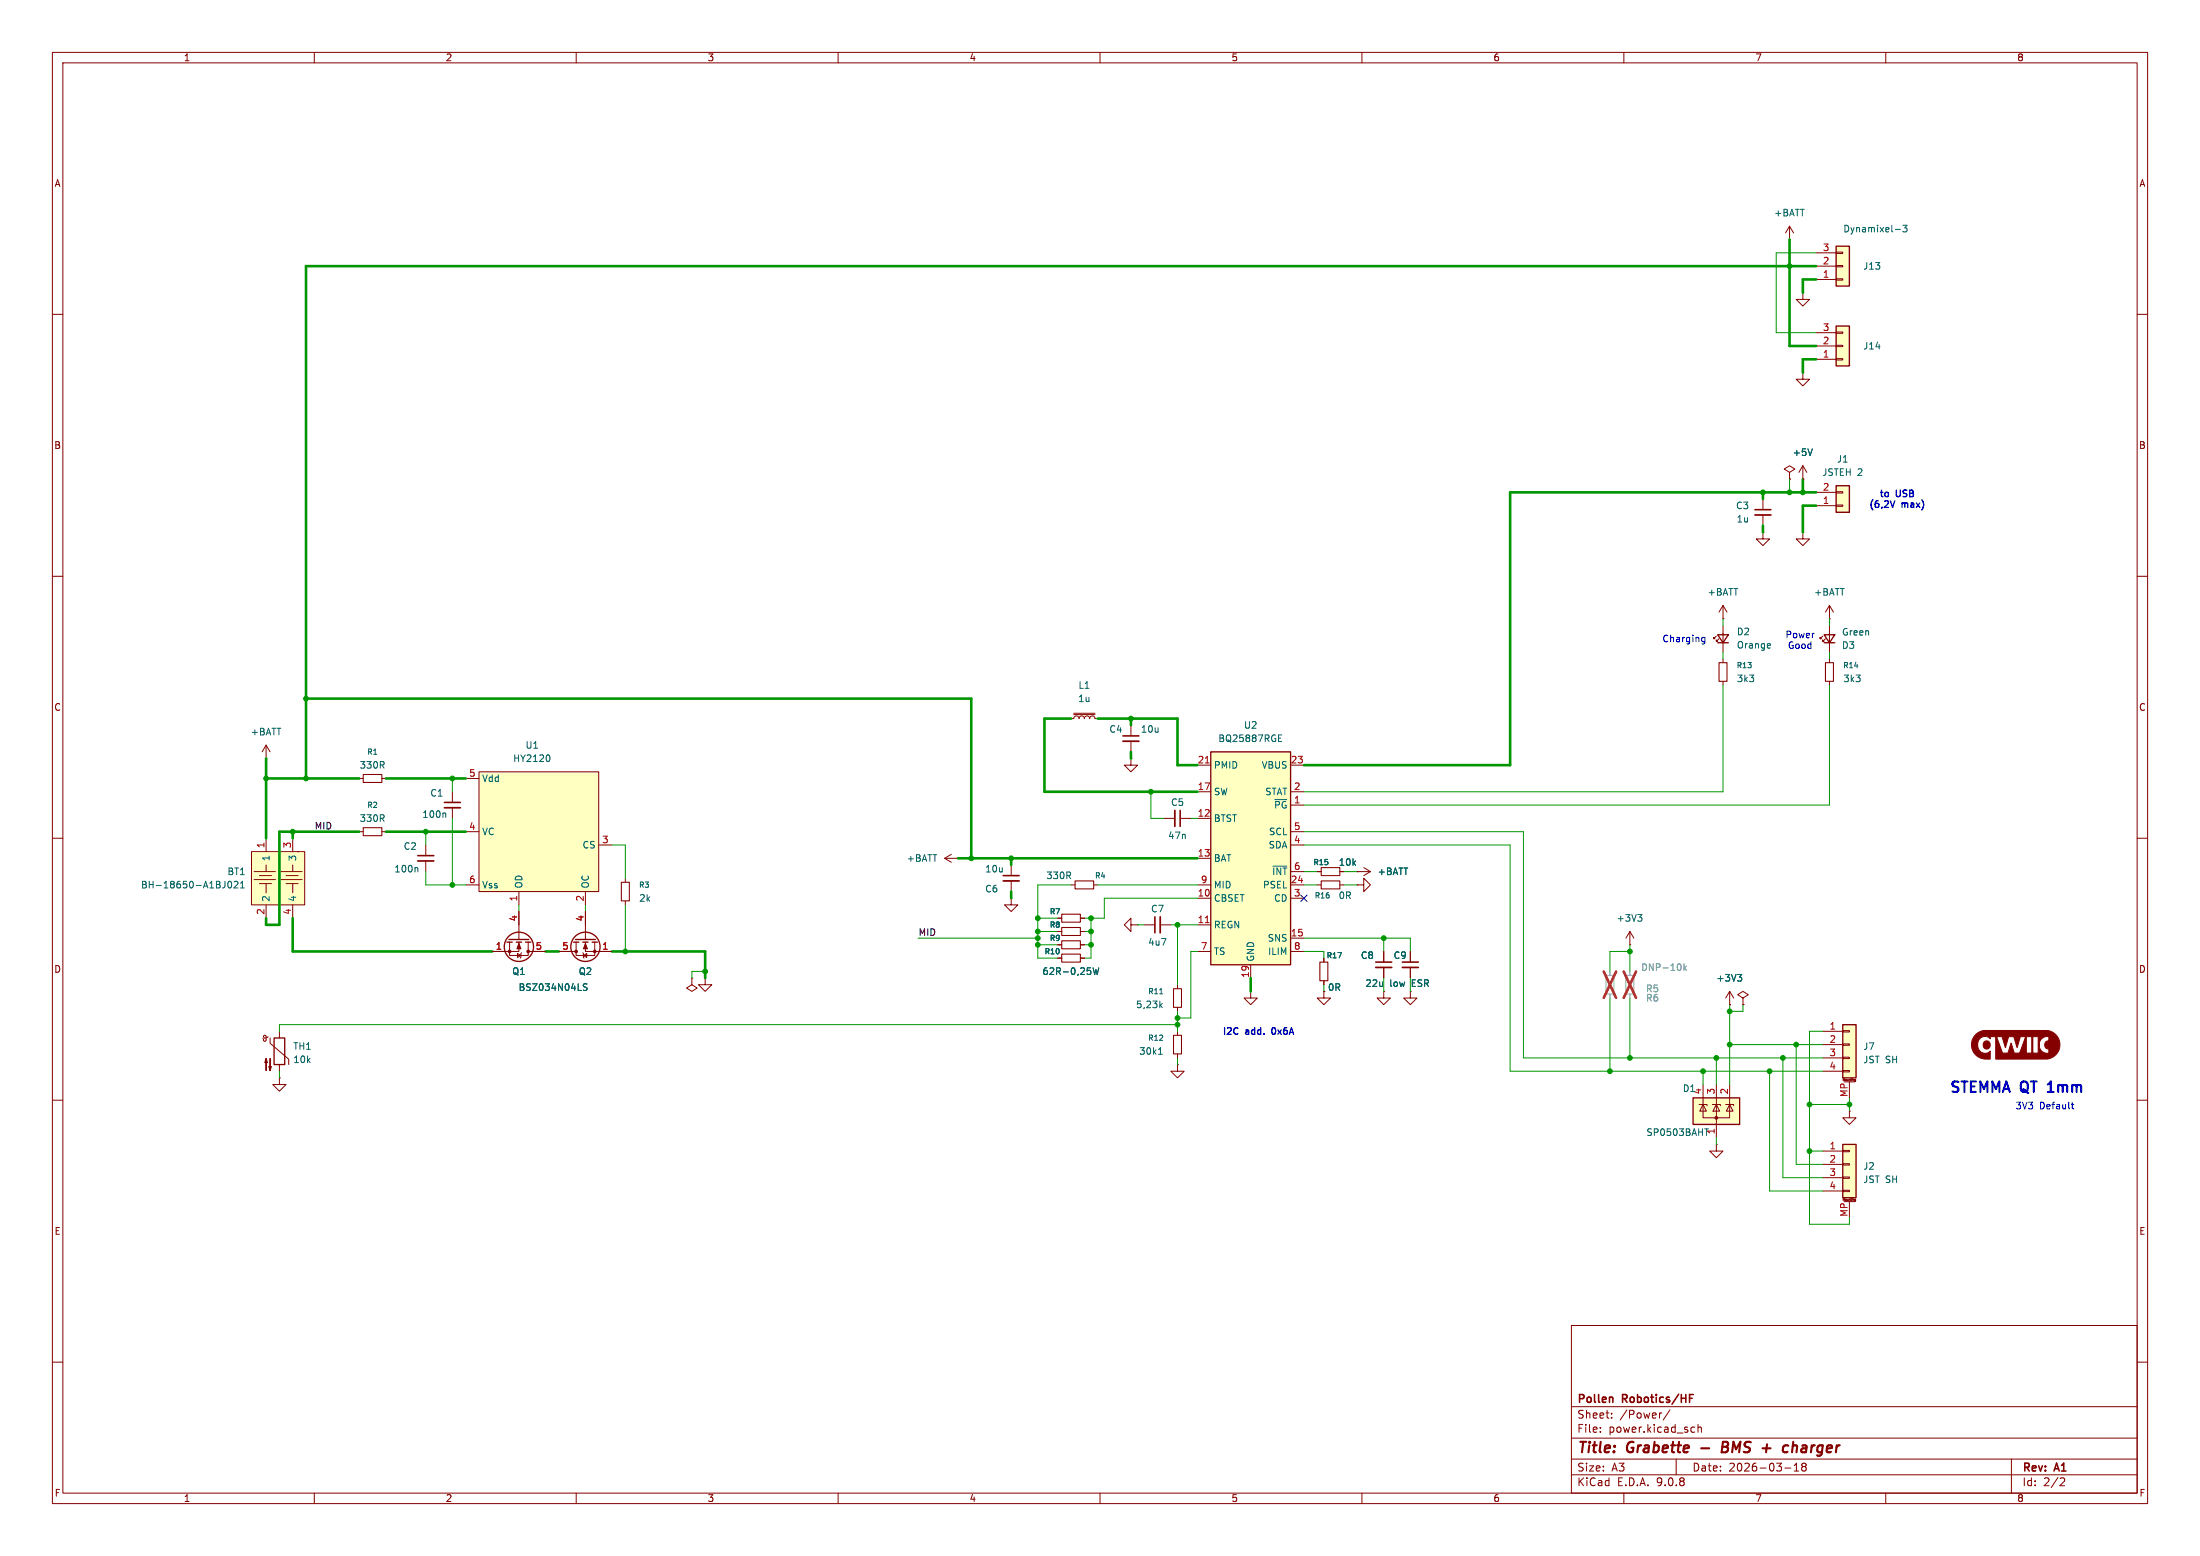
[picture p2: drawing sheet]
<svg xmlns="http://www.w3.org/2000/svg" width="420mm" height="297mm" viewBox="0 0 420 297" stroke-linecap="round" stroke-linejoin="round" font-family="sans-serif">
<g fill="none" stroke="#840000" stroke-width=".19">
<path d="M10 10h400v277h-400zM12 12h396v273h-396zM60 10v2M110 10v2M160 10v2M210 10v2M260 10v2M310 10v2M360 10v2M10 60h2M408 60h2M10 110h2"/>
<path d="M408 110h2M10 160h2M68.6 158.8h.7M72.9 158.8h.8M408 160h2M10 210h2M408 210h2M300 253h108v32h-108zM10 260h2M300 278.5h108M300 274.5h108M300 268.5h108"/>
<path d="M305.5 273.2v.2M305.5 272.5v.1M307.7 270.5v.2M307.7 269.8v.1M317.2 269.7l-.3 .1M318.8 269.1l-1.3 1.9M320 278.5v3M323.1 272.4l.4 .1M323.5 273.3l-.4 .1M324.2 272.5l.2-.1 .3 .1 .1 .9M324.2 271.9v1.5M342.5 279.7l.4-.4v1.5"/>
<path d="M344 279.4l-.1 .2 .3 .3M344.2 279.9l-.3 .3 .1 .4 .2 .2 .5-.1 .1-.2-.1-.4-.2-.2M344.2 279.9h.3M344.7 279.4l.1 .2-.3 .3M384 278.5v6.5M408 260h2M60 285v2M110 285v2M160 285v2M210 285v2M260 285v2M300 281.5h108"/>
<path d="M310 285v2M340.7 280.2h1.2M342.5 280.8h.9M360 285v2M393.5 282.1l.5 .1 .2 .3-1 1.1h1"/>
</g>
<path d="M324.8 276.4h1.5M328.8 276.2h.7M329.5 276.2l.2 .1M329.6 275.2h-.7l-.2 2 .9-.1M329.7 276.1l-.2 .1M336.5 276.4h1.5M342.3 275.2l-.2 2M343 276a.57 .57 0 0 0-.8 .1" fill="none" stroke="#840000" stroke-width=".4"/>
<path d="M307.8 266.8l.1 .9M322.5 266.9h.5M322.5 266.2h.8" fill="none" stroke="#840000" stroke-width=".3"/>
<path d="M69.3 158h3.6v1.5h-3.6z" fill="none" stroke="#840000" stroke-width=".2"/>
<path d="M323.2 209.6h8.9v5h-8.9z" fill="#ffffc2"/>
<path d="M327.9 121.2h2l-1 1.5zM327.9 122.7h2M323.2 209.6h8.9v5h-8.9z" fill="none" stroke="#840000" stroke-width=".25"/>
<g fill="none" stroke="#840000" stroke-width=".19">
<path d="M328.9 119.4v5.1M327.7 121.4l-.5 .5v-.2v.2h.2M328.2 121.9l-.5 .5v-.2v.2h.2M50.8 144.8h.1M50.8 142.2l.8 1.3M50.8 142.2l-.8 1.3M50.8 142.2v2.6M68.6 148.6h.7M72.9 148.6h.8M222.2 156.2h2.1M225.3 156.2h2M180.3 163.8l1.3 .8"/>
<path d="M180.3 163.8h2.6M181.6 163.1l-1.3 .7M182.9 163.8h.1M201.9 175.3h.8M201.9 177.8h.8M204.5 168.9h.7M206.2 175.3h.8M206.2 177.8h.8M208.8 168.9h.7M251.5 168.9h.7M251.5 166.4h.7M255.8 168.9h.7"/>
<path d="M255.8 166.4h.7M259.1 166.4h.1M259.1 168.9h1.2v1.3l1.3-1.3-1.3-1.3v1.3M259.1 168.9h.1M259.1 166.4h2.5M260.3 165.6l1.3 .8M261.6 166.4l-1.3 .7M132.1 186.7v1.3l1 .6-1 .6-1-.6 1-.6M132.1 186.7h.1M134.6 186.7v1.3h-1.3l1.3 1.2 1.3-1.2h-1.3M134.6 186.7h.1M201.9 182.9h.8"/>
<path d="M206.2 182.9h.8M252.7 189.2v1.3h-1.2l1.2 1.3 1.3-1.3h-1.3M252.7 189.2h.1M252.7 182.9v.7M252.7 187.2v.8M264.2 189.2v1.3h1.2l-1.2 1.3-1.3-1.3h1.3M264.2 189.2h.1M269.2 189.2v1.3h1.3l-1.3 1.3-1.2-1.3h1.2M269.2 189.2h.1M324.4 210.8h1.5v.3M325.1 210.8v2.6h5.1v-2.6M325.1 210.8l.7 1.3h-1.3z"/>
<path d="M325.1 207v3.8M326.9 210.8h1.5v.3M327.7 210.8l.6 1.3h-1.3zM327.7 218.4v1.3h1.2l-1.2 1.3-1.3-1.3h1.3M327.7 218.4h.1M327.7 207v10.2M329.4 210.8h1.6v.3M330.2 210.8l.6 1.3h-1.2zM330.2 207v3.8"/>
</g>
<circle cx="327.7" cy="213.4" r=".25" fill="#840000" stroke="#840000" stroke-width=".19"/>
<path d="M337.8 122.9l.2 .3-.6 .1M337.9 123.6l-.1 .1M208.7 184.7l.3 1.3 .2-.9 .3 .9 .3-1.3M325.4 215.5h.8" fill="none" stroke="#006464" stroke-width=".19"/>
<path d="M69.3 147.8h3.6v1.6h-3.6zM202.7 174.5h3.5v1.5h-3.5zM202.7 177h3.5v1.6h-3.5zM205.2 168.1h3.6v1.6h-3.6zM252.2 165.6h3.6v1.5h-3.6zM252.2 168.1h3.6v1.6h-3.6zM202.7 182.1h3.5v1.5h-3.5zM252 183.6h1.5v3.6h-1.5z" fill="none" stroke="#840000" stroke-width=".2"/>
<path d="M225.3 154.7v3" fill="none" stroke="#840000" stroke-width=".3"/>
<path d="M224.3 154.7v3" fill="none" stroke="#840000" stroke-width=".33"/>
<path d="M231.1 143.5h15.3v40.7h-15.3z" fill="#ffffc2"/>
<path d="M231.1 143.5h15.3v40.7h-15.3z" fill="none" stroke="#840000" stroke-width=".25"/>
<g fill="none" stroke="#840000" stroke-width=".19">
<path d="M336.5 95.3v2M336.5 98.3v2M336.5 101.6v1.3h-1.2l1.2 1.2 1.3-1.2h-1.3M336.5 101.6h.1M344.2 101.6v1.3h-1.3l1.3 1.2 1.2-1.2h-1.2M344.2 101.6h.1M228.6 146.1h2.5M228.6 151.1h2.5M228.6 156.2h2.5M246.4 146.1h2.5M246.4 151.1h2.5M246.4 153.7h2.5"/>
<path d="M246.4 158.8h2.5M228.6 168.9h2.5M228.6 171.5h2.5M228.6 163.8h2.5M228.6 176.5h2.5M246.4 161.3h2.5M246.4 166.4h2.5M246.4 168.9h2.5M246.4 171.5h2.5M246.4 179.1h2.5M228.6 181.6h2.5M238.8 189.2v1.3h1.2l-1.2 1.3-1.3-1.3h1.3"/>
<path d="M238.8 189.2h.1M238.8 184.2v2.5M246.4 181.6h2.5"/>
</g>
<path d="M244.1 140.9h.4M244.1 141.5h.6M244.1 140.3h.6M243 165.3h2.6" fill="none" stroke="#006464" stroke-width=".19"/>
<path d="M230.1 145.6h.7M230.1 176.1h.7" fill="none" stroke="#a90000" stroke-width=".19"/>
<path d="M335 97.3h3.1" fill="none" stroke="#840000" stroke-width=".3"/>
<path d="M335 98.3h3.1" fill="none" stroke="#840000" stroke-width=".33"/>
<path d="M351.8 218.4h2.5v10.2h-2.5z" fill="#ffffc2"/>
<path d="M351.8 218.4h2.5v10.2h-2.5z" fill="none" stroke="#840000" stroke-width=".25"/>
<g fill="none" stroke="#840000" stroke-width=".19">
<path d="M348 219.7h3.8M351.8 219.6h1.3v.2h-1.3zM353.1 212.1v1.3h1.2l-1.2 1.2-1.3-1.2h1.3M353.1 212.1h.1M348 222.2h3.8M348 224.8h3.8M348 227.3h3.8M351.8 222.1h1.3v.3h-1.3zM351.8 224.7h1.3v.2h-1.3zM351.8 227.2h1.3v.3h-1.3zM351.9 229.1v-.3l.1 .2 .1-.2v.3M352 229.4h2.1"/>
<path d="M353.1 229.4v3M353.3 228.8v.3M353.5 228.8h.1M353.6 228.8h-.1M354.1 229.1v-.2h.1v.3l-.1 .1M354.1 229.1h.1"/>
</g>
<g fill="#840000" stroke="#840000" stroke-width=".19">
<path d="M377.2 197.4l.5-.4 1-.3h12a2.74 2.74 0 0 1 2.6 2.6 2.74 2.74 0 0 1-2.4 2.9h-9.9v-4.3h.2l1.1 3.1h1l.6-1.9 .6 1.9h4.6v-1.5h.2a1.51 1.51 0 0 0 1.8 1.5v-.8a.76 .76 0 0 1-.8-.7 .76 .76 0 0 1 .8-.8v-.9a1.54 1.54 0 0 0-1.8 1.7h-.2v-1.6h-1v3.1h-.2v-3.1h-1.1v3.1h-1.2l1.1-3.1h-1l-.6 2-.7-2h-.9l-.7 2.1-.5-1.8a.39 .39 0 0 0-.2-.4 .39 .39 0 0 0-.4 .1h-1.8v.4a1.44 1.44 0 0 0-1.8-.2 1.44 1.44 0 0 0-.5 1.7 1.38 1.38 0 0 0 .9 1.2 1.38 1.38 0 0 0 1.4-.4v1.6a2.84 2.84 0 0 1-3-1.2 2.84 2.84 0 0 1 .1-3.3z"/>
<circle cx="379.3" cy="199.5" r=".75"/>
</g>
<path d="M351.8 195.6h2.5v10.1h-2.5z" fill="#ffffc2"/>
<path d="M348.2 121.2h2.1l-1.1 1.5zM348.2 122.7h2.1M351.8 195.6h2.5v10.1h-2.5z" fill="none" stroke="#840000" stroke-width=".25"/>
<g fill="none" stroke="#840000" stroke-width=".19">
<path d="M328.9 118.1h.1M328.9 115.6l.8 1.2M328.9 115.6l-.7 1.2M328.9 115.6v2.5M349.2 118.1h.1M349.2 115.6v2.5M349.2 119.4v5.1M349.2 115.6l.8 1.2M349.2 115.6l-.7 1.2M204.5 137.2h.5l.1-.4 .4-.1 .3 .1 .2 .4 .1-.4 .4-.1 .4 .1 .1 .4 .2-.4 .3-.1 .4 .1 .1 .4 .2-.4 .3-.1 .4 .1 .1 .4h.5M205 136.4h4M205 136.1h4"/>
<path d="M215.9 138.4v2.1M328.9 125.7v.8M328.9 130v.8M348 121.4l-.5 .5v-.2v.2h.2M348.5 121.9l-.5 .5v-.2v.2h.2M349.2 125.7v.8M349.2 130v.8M215.9 144.8v1.3h-1.3l1.3 1.2 1.3-1.2h-1.3M215.9 144.8h.1M215.9 141.5v2M81.3 161.3v2M81.3 164.3v2.1"/>
<path d="M224.8 188v.7M224.8 192.3v.7M224.8 196.9v.7M348 196.9h3.8M348 199.4h3.8M351.8 196.7h1.3v.3h-1.3zM351.8 199.3h1.3v.2h-1.3zM224.8 203.2v1.3h1.3l-1.3 1.2-1.3-1.2h1.3M224.8 203.2h.1M224.8 201.2v.7M348 201.9h3.8M348 204.5h3.8"/>
<path d="M351.8 201.8h1.3v.3h-1.3zM351.8 204.3h1.3v.3h-1.3zM351.9 206.3v-.4l.1 .3 .1-.3v.4M352 206.5h2.1M353.1 206.5v3.1M353.3 205.9v.3M353.5 205.9h.1M353.6 205.9h-.1M354.1 206.3v-.2l.1-.1v.3l-.1 .1M354.1 206.3h.1"/>
</g>
<path d="M328.2 126.5h1.5v3.5h-1.5zM348.5 126.5h1.5v3.5h-1.5zM224 188.7h1.6v3.6h-1.6zM224 197.6h1.6v3.6h-1.6z" fill="none" stroke="#840000" stroke-width=".2"/>
<path d="M79.6 165.6l.2 .2v.6M221.4 189.7h.6M221.5 191.9l.4 .4M221.9 191.5l-.5 .5M221.2 201.2h.7M221.4 200.2l.1-.2v1.2" fill="none" stroke="#006464" stroke-width=".19"/>
<path d="M214.4 140.5h3M79.8 163.3h3" fill="none" stroke="#840000" stroke-width=".3"/>
<path d="M214.4 141.5h3M79.8 164.3h3" fill="none" stroke="#840000" stroke-width=".33"/>
<path d="M350.5 47h2.6v7.6h-2.6z" fill="#ffffc2"/>
<g fill="none" stroke="#840000" stroke-width=".25">
<path d="M350.5 47h2.6v7.6h-2.6zM96.8 179.8h1M97.2 179.3h3.8M98.6 179.8h1M100.3 179.8h1"/>
<circle cx="99.1" cy="180.7" r="2.79"/>
</g>
<g fill="none" stroke="#840000" stroke-width=".19">
<path d="M346.7 53.3h3.8M346.7 50.8h3.8M346.7 48.3h3.8M350.5 53.2h1.3v.3h-1.3zM350.5 50.7h1.3v.2h-1.3zM350.5 48.1h1.3v.3h-1.3zM341.6 90.2l1-.7-1-.6-1 .6 1 .7v1.2M341.6 91.4h.1M97.3 179.8v2.6h3.5v-2.6M99.1 179.8v1.8h-5.1M99.1 174v5.3M218.4 176.5h2.1"/>
<path d="M221.5 176.5h2M98.8 182l.6 .4-.6 .4zM99.6 181.9l-.3 1M100.8 181.6h3.3M264.2 181.6v2M264.2 184.7v2M269.2 181.6v2M269.2 184.7v2"/>
</g>
<path d="M361.8 43.8h1M363.3 43h.8l-.5 .5 .4 .1v.5l-.2 .2-.5-.2M112.1 187.8h-.5l-.2 .1v.4l.6 .2 .1 .3-.3 .2h-.5" fill="none" stroke="#006464" stroke-width=".19"/>
<g fill="#840000" stroke="#840000" stroke-width=".19">
<path d="M99.1 180.1l.3 1h-.7z"/>
<circle cx="100.8" cy="181.6" r=".25"/>
<circle cx="97.3" cy="181.6" r=".25"/>
</g>
<path d="M220.5 175v3.1M262.6 183.6h3.1M267.7 183.6h3.1" fill="none" stroke="#840000" stroke-width=".3"/>
<path d="M221.5 175v3.1M262.6 184.7h3.1M267.7 184.7h3.1" fill="none" stroke="#840000" stroke-width=".33"/>
<path d="M48 162.6h10.2v10.1h-10.2z" fill="#ffffc2"/>
<g fill="none" stroke="#840000" stroke-width=".19">
<path d="M341.6 45.7h.1M341.6 43.2l-.7 1.3M341.6 43.2l.8 1.3M341.6 43.2v2.5M86.4 151.1v2.1M86.4 154.2v2M48 162.6h10.2v10.1h-10.2zM48.5 166.4h4.1M48.5 167.9h4.1M49.5 167.1h2.3M49.5 168.7h2.3M50.8 160v2.6"/>
<path d="M50.8 165.1v1.3M50.8 168.7v1.7M50.8 172.7v2.6M53.6 166.4h4.1M53.6 167.9h4.1M54.6 167.1h2.3M54.6 168.7h2.3M55.9 160v2.6M55.9 165.1v1.3M55.9 168.7v1.7M55.9 172.7v2.6M215.9 176.5v-1.2l-1.3 1.2 1.3 1.3v-1.3h1.3"/>
<path d="M217.2 176.5h.1"/>
</g>
<path d="M84.9 155.2l.2 .2v.6M42.9 168.2v.9l-.1 .3M43.6 168.3l.2-.1a.68 .68 0 0 1 .4 .7 .68 .68 0 0 1-.4 .6l-.3-.5zM44.7 168.3l.5-.1 .2 .4-.8 .9h.8M45.9 169.5h.7M45.9 168.6l.4-.4v1.3" fill="none" stroke="#006464" stroke-width=".19"/>
<path d="M84.8 153.2h3.1" fill="none" stroke="#840000" stroke-width=".3"/>
<path d="M84.8 154.2h3.1" fill="none" stroke="#840000" stroke-width=".33"/>
<path d="M350.5 62.2h2.6v7.7h-2.6z" fill="#ffffc2"/>
<path d="M350.5 62.2h2.6v7.7h-2.6z" fill="none" stroke="#840000" stroke-width=".25"/>
<g fill="none" stroke="#840000" stroke-width=".19">
<path d="M344.2 55.9v1.3h1.2l-1.2 1.2-1.3-1.2h1.3M344.2 55.9h.1M344.2 71.1v1.3h1.2l-1.2 1.3-1.3-1.3h1.3M344.2 71.1h.1M346.7 68.6h3.8M346.7 66h3.8M346.7 63.5h3.8M350.5 68.5h1.3v.2h-1.3zM350.5 65.9h1.3v.3h-1.3zM350.5 63.4h1.3v.2h-1.3zM119.4 167.6v.8M119.4 172v.7"/>
<path d="M193 171.5v1.2h-1.2l1.2 1.3 1.3-1.3h-1.3M193 171.5h.1M193 165.1v2M193 168.1v2.1"/>
</g>
<path d="M118.6 168.4h1.5v3.6h-1.5z" fill="none" stroke="#840000" stroke-width=".2"/>
<path d="M191.5 167.1h3.1" fill="none" stroke="#840000" stroke-width=".3"/>
<path d="M191.5 168.1h3.1" fill="none" stroke="#840000" stroke-width=".33"/>
<path d="M91.4 147.3h22.9v22.9h-22.9z" fill="#ffffc2"/>
<g fill="none" stroke="#840000" stroke-width=".19">
<path d="M88.9 148.6h2.5M88.9 158.8h2.5M91.4 147.3h22.9v22.9h-22.9zM88.9 168.9h2.5M99.1 170.2v2.5M111.8 170.2v2.5M114.3 161.3h2.5M311.1 177.8l.8 1.3M311.1 177.8l-.7 1.3M311.1 177.8v2.5M50.8 197.9v.6l-.1 .2h-.3l-.2-.5M50.8 197.9l-.3-.3-.2 .3 .1 .2h.3l.5-.2"/>
<path d="M51.6 198.1v1l3.5 3.1v1M53.3 196.9v1.2M201.9 180.3h.8M206.2 180.3h.8M311.1 180.3h.1M53.3 205.7v1.3h-1.2l1.2 1.3 1.3-1.3h-1.3M53.3 205.7h.1M53.3 203.2v1.3"/>
</g>
<path d="M104.8 144.2l.2 .4-.2 .7M312.7 174.6h.7l-.4 .5M313.2 175.1l.2 .2v.3l-.2 .2" fill="none" stroke="#006464" stroke-width=".19"/>
<path d="M310.4 186.2h1.5v3.5h-1.5z" fill="none" stroke="#a1a1a1" stroke-width=".2"/>
<path d="M311.1 185.4v.8M311.1 189.7v.8" fill="none" stroke="#a1a1a1" stroke-width=".19"/>
<path d="M321.5 184v1.2M321.6 184.8l.4 .4M322 184.4l-.5 .5" fill="none" stroke="#989898" stroke-width=".19"/>
<path d="M310 185.5l2.3 5M312.3 185.5l-2.3 5" fill="none" stroke="#e12e31" stroke-width=".46"/>
<path d="M202.7 179.6h3.5v1.5h-3.5z" fill="none" stroke="#840000" stroke-width=".2"/>
<g fill="#840000" stroke="#840000" stroke-width=".19">
<path d="M50.8 202.1l.3 .7h-.6l.3-.7v2.2z"/>
<path d="M51.6 202.1v2.2l-.3-.7h.5l-.2 .7z"/>
</g>
<path d="M52.3 198.1h2.1v5.1h-2.1z" fill="none" stroke="#840000" stroke-width=".25"/>
<path d="M350.5 92.7h2.6v5.1h-2.6z" fill="#ffffc2"/>
<g fill="none" stroke="#840000" stroke-width=".25">
<path d="M350.5 92.7h2.6v5.1h-2.6zM109.5 179.8h1M109.9 179.3h3.8M111.3 179.8h1M113 179.8h1"/>
<circle cx="111.8" cy="180.7" r="2.79"/>
</g>
<g fill="none" stroke="#840000" stroke-width=".19">
<path d="M341.6 91.4h.1M344.2 91.4h.1M344.2 88.9l-.8 1.3M344.2 88.9l.7 1.3M344.2 88.9v2.5M346.7 96.5h3.8M346.7 94h3.8M350.5 96.4h1.3v.2h-1.3zM350.5 93.9h1.3v.2h-1.3zM99.1 174v2.5M110 179.8v2.6h3.5v-2.6M111.8 179.8v1.8h5"/>
<path d="M111.8 174v5.3M201.9 177.8h.8M201.9 175.3h.8M206.2 177.8h.8M206.2 175.3h.8M251.5 166.4h.7M255.8 166.4h.7M259.1 166.4h.1M94 181.6h2.5M101.6 181.6h2.5M106.7 181.6h3.3M111.3 181.9l.2 1"/>
<path d="M111.4 182.4l.6-.4v.8zM201.9 180.3h.8M201.9 182.9h.8M206.2 180.3h.8M206.2 182.9h.8M252.7 189.2h.1M252.7 182.9v.7M252.7 187.2v.8M264.2 181.6v2M264.2 184.7v2M269.2 181.6v2M269.2 184.7v2"/>
<path d="M330.2 191.8h.1M330.2 189.2l.8 1.3M330.2 189.2l-.8 1.3M330.2 189.2v2.6M332.7 190.5l1.1-.6-1.1-.7-1 .7 1 .6v1.3M332.7 191.8h.1"/>
</g>
<g fill="none" stroke="#006464" stroke-width=".19">
<path d="M346 85.7l-.4 1.2M348.6 89.5l-.1 1.1-.4 .1M349.8 89.5h-.5l-.1 .1v.4l.5 .2 .1 .3-.2 .2h-.5M350.2 89.5h.7M350.6 89.5v1.2M351.3 90.1h.5M351.9 89.5h-.6v1.2h.6M352.5 90.1h.7M352.5 89.5v1.2M353.2 89.5v1.2M112.1 187.8h-.5l-.2 .1v.4l.6 .2 .1 .3-.3 .2h-.5M208.7 184.7l.3 1.3 .2-.9 .3 .9 .3-1.3"/>
<path d="M331.7 186h.8l-.4 .5M332.3 186.5l.2 .2v.3l-.2 .3"/>
</g>
<g fill="#840000" stroke="#840000" stroke-width=".19">
<path d="M111.8 180.1l.3 1h-.7z"/>
<circle cx="110" cy="181.6" r=".25"/>
<circle cx="113.5" cy="181.6" r=".25"/>
</g>
<path d="M306.6 186.2h1.5v3.5h-1.5z" fill="none" stroke="#a1a1a1" stroke-width=".2"/>
<path d="M307.3 185.4v.8M307.3 189.7v.8M311.1 185.4v.8M311.1 189.7v.8" fill="none" stroke="#a1a1a1" stroke-width=".19"/>
<path d="M306.2 185.5l2.3 5M308.5 185.5l-2.3 5M310 185.5l2.3 5M312.3 185.5l-2.3 5" fill="none" stroke="#e12e31" stroke-width=".46"/>
<g fill="none" stroke="#009600" stroke-width=".5">
<path d="M341.6 45.7v20.3h5.1M346.7 50.8h-288.3v97.8M346.7 53.3h-2.5v2.6M346.7 68.6h-2.5v2.5M336.5 94v1.3M344.2 91.4v2.6M346.7 94h-58.4v52.1h-39.4M346.7 96.5h-2.5v5.1M336.5 100.3v1.3M58.4 133.4h127v30.4M204.5 137.2h-5.1v13.9h29.2M209.5 137.2h15.3v8.9h3.8"/>
<path d="M215.9 137.2v1.2M50.8 148.6h17.8M50.8 144.8v15.2M55.9 158.8v1.2M68.6 158.8h-15.3v17.7h-2.5v-1.2M73.7 158.8h15.2M73.7 148.6h15.2M215.9 143.5v1.3M55.9 175.3v6.3h38.1M182.9 163.8h45.7M193 163.8v1.3M193 170.2v1.3"/>
<path d="M104.1 181.6h2.6M116.8 181.6h17.8v5.1M238.8 186.7v2.5"/>
</g>
<g fill="none" stroke="#009600" stroke-width=".19">
<path d="M346.7 48.3h-7.6v15.2h7.6M341.6 91.4v2.6M328.9 118.1v1.3M349.2 118.1v1.3M328.9 130.8v20.3h-80M328.9 124.5v1.2M349.2 130.8v22.9h-100.3M349.2 124.5v1.2M81.3 158.8v2.5M86.4 148.6v2.5M86.4 156.2v12.7M219.7 151.1v5.1h2.5"/>
<path d="M227.3 156.2h1.3M248.9 158.8h41.9v43.1h57.2M81.3 166.4v2.5h7.6M99.1 172.7v1.3M111.8 172.7v1.3M116.8 161.3h2.6v6.3M119.4 172.7v8.9M175.3 179.1h22.8M198.1 175.3h3.8M198.1 177.8h3.8M204.5 168.9h-6.4v14h3.8M207 177.8h1.3"/>
<path d="M208.3 175.3v7.6h-1.3M209.5 168.9h19.1M217.2 176.5h1.2M223.5 176.5h5.1M224.8 176.5v11.5M228.6 171.5h-17.8v3.8h-3.8M248.9 161.3h39.4v43.2h59.7M248.9 168.9h2.6M248.9 166.4h2.6M248.9 179.1h20.3v2.5M256.5 168.9h2.6M256.5 166.4h2.6"/>
<path d="M264.2 179.1v2.5M134.6 185.4h-2.5v1.3M198.1 180.3h3.8M207 180.3h1.3M224.8 195.6h-171.5v1.3M224.8 193v3.9M228.6 181.6h-1.3v12.7h-2.5M248.9 181.6h3.8v1.3M252.7 188v1.2M264.2 186.7v2.5M269.2 186.7v2.5M307.3 190.5v14"/>
<path d="M311.1 181.6h-3.8v3.8M311.1 180.3v5.1M311.1 190.5v11.4M330.2 191.8v15.2M330.2 199.4h17.8M332.7 191.8v1.2h-2.5M342.9 199.4v22.8h5.1M348 196.9h-2.6v36.8h7.7v-1.3M53.3 204.5v1.2M224.8 201.9v1.3M325.1 204.5v2.5M327.7 201.9v5.1"/>
<path d="M327.7 217.2v1.2M337.8 204.5v22.8h10.2M340.4 201.9v22.9h7.6M345.4 210.8h7.7M345.4 219.7h2.6M353.1 209.6v2.5"/>
</g>
<path d="M248.3 170.8l1.2 1.3M249.5 170.8l-1.2 1.3" fill="none" stroke="#000084" stroke-width=".19"/>
<path d="M361.7 95.6l-.4 1.3" fill="none" stroke="#0000c2" stroke-width=".25"/>
<path d="M324.9 122.4l.2 .1 .4-.1M325.5 121.7v1l-.3 .2h-.3M325.5 121.7h-.4l-.2 .1M395.4 210.8h.5M395.6 210.4v1.1l.3 .2" fill="none" stroke="#0000c2" stroke-width=".19"/>
<path d="M390.9 208.4h1.2M391.1 206.9l-.2 .1" fill="none" stroke="#0000c2" stroke-width=".4"/>
<path d="M321.5 184v1.2M321.6 184.8l.4 .4M322 184.4l-.5 .5" fill="none" stroke="#989898" stroke-width=".19"/>
<g fill="#009600" stroke="#009600" stroke-width=".19">
<circle cx="344.2" cy="94" r=".46"/>
<circle cx="341.6" cy="50.8" r=".46"/>
<circle cx="311.1" cy="181.6" r=".46"/>
<circle cx="337.8" cy="204.5" r=".46"/>
<circle cx="327.7" cy="201.9" r=".46"/>
<circle cx="325.1" cy="204.5" r=".46"/>
<circle cx="330.2" cy="199.4" r=".46"/>
<circle cx="330.2" cy="193" r=".46"/>
<circle cx="307.3" cy="204.5" r=".46"/>
<circle cx="311.1" cy="201.9" r=".46"/>
<circle cx="340.4" cy="201.9" r=".46"/>
<circle cx="342.9" cy="199.4" r=".46"/>
<circle cx="345.4" cy="219.7" r=".46"/>
<circle cx="345.4" cy="210.8" r=".46"/>
<circle cx="353.1" cy="210.8" r=".46"/>
<circle cx="341.6" cy="94" r=".46"/>
<circle cx="336.5" cy="94" r=".46"/>
<circle cx="198.1" cy="175.3" r=".46"/>
<circle cx="185.4" cy="163.8" r=".46"/>
<circle cx="193" cy="163.8" r=".46"/>
<circle cx="198.1" cy="180.3" r=".46"/>
<circle cx="198.1" cy="179.1" r=".46"/>
<circle cx="208.3" cy="177.8" r=".46"/>
<circle cx="198.1" cy="177.8" r=".46"/>
<circle cx="219.7" cy="151.1" r=".46"/>
<circle cx="50.8" cy="148.6" r=".46"/>
<circle cx="58.4" cy="133.4" r=".46"/>
<circle cx="58.4" cy="148.6" r=".46"/>
<circle cx="215.9" cy="137.2" r=".46"/>
<circle cx="224.8" cy="176.5" r=".46"/>
<circle cx="208.3" cy="180.3" r=".46"/>
<circle cx="208.3" cy="175.3" r=".46"/>
<circle cx="224.8" cy="195.6" r=".46"/>
<circle cx="224.8" cy="194.3" r=".46"/>
<circle cx="264.2" cy="179.1" r=".46"/>
<circle cx="134.6" cy="185.4" r=".46"/>
<circle cx="86.4" cy="148.6" r=".46"/>
<circle cx="55.9" cy="158.8" r=".46"/>
<circle cx="81.3" cy="158.8" r=".46"/>
<circle cx="119.4" cy="181.6" r=".46"/>
<circle cx="86.4" cy="168.9" r=".46"/>
</g>
<g font-size="2.8" fill="#0000c2">
<text x="371.9" y="209.1">STEMMA QT</text>
<text x="391.7" y="209.1">1mm</text>
</g>
<g font-size="2.8" fill="#840000">
<text x="301" y="277.9">Title:</text>
<text x="310.6" y="277.9">Grabette</text>
<text x="330.3" y="277.9">BMS</text>
<text x="338.9" y="277.9">+</text>
<text x="343.7" y="277.9">charger</text>
</g>
<g font-size="2.1" fill="#840000">
<text x="301" y="268.2">Pollen</text>
<text x="309.8" y="268.2">Robotics/HF</text>
<text x="301" y="273.7">File:</text>
<text x="301" y="271">Sheet:</text>
<text x="307.1" y="273.7">power.kicad_sch</text>
<text x="309.2" y="271">/Power/</text>
<text x="301" y="281.1">Size:</text>
<text x="307.6" y="281.1">A3</text>
<text x="323" y="281.1">Date:</text>
<text x="330" y="281.1">2026-03-18</text>
<text x="386" y="281.3">Rev:</text>
<text x="392.4" y="281.3">A1</text>
<text x="301" y="283.9">KiCad</text>
<text x="308.7" y="283.9">E.D.A.</text>
<text x="316.3" y="283.9">9.0.8</text>
<text x="386" y="283.9">Id:</text>
<text x="390.1" y="283.9">2/2</text>
</g>
<g font-size="1.8" fill="#840000">
<text x="35" y="11.9">1</text>
<text x="85" y="11.9">2</text>
<text x="135" y="11.9">3</text>
<text x="185" y="11.9">4</text>
<text x="235" y="11.9">5</text>
<text x="285" y="11.9">6</text>
<text x="335" y="11.9">7</text>
<text x="385" y="11.9">8</text>
<text x="10.3" y="35.9">A</text>
<text x="408.3" y="35.9">A</text>
<text x="10.3" y="85.9">B</text>
<text x="408.2" y="85.9">B</text>
<text x="10.3" y="135.9">C</text>
<text x="408.2" y="135.9">C</text>
<text x="10.3" y="185.9">D</text>
<text x="408.2" y="185.9">D</text>
<text x="10.3" y="235.9">E</text>
<text x="408.3" y="235.9">E</text>
<text x="10.3" y="285.9">F</text>
<text x="35" y="286.9">1</text>
<text x="85" y="286.9">2</text>
<text x="135" y="286.9">3</text>
<text x="185" y="286.9">4</text>
<text x="235" y="286.9">5</text>
<text x="285" y="286.9">6</text>
<text x="335" y="286.9">7</text>
<text x="385" y="286.9">8</text>
<text x="408.3" y="285.9">F</text>
</g>
<g font-size="1.8" fill="#006464">
<text x="338.6" y="41.5">+BATT</text>
<text x="351.8" y="44.6">Dynamixel-3</text>
<text x="355.6" y="51.7">J13</text>
<text x="355.6" y="66.9">J14</text>
<text x="342.1" y="87.2">+5V</text>
<text x="350.6" y="88.5">J1</text>
<text x="354.6" y="91">2</text>
<text x="331.3" y="97.4">C3</text>
<text x="331.4" y="99.9">1u</text>
<text x="325.9" y="113.9">+BATT</text>
<text x="346.2" y="113.9">+BATT</text>
<text x="331.5" y="121.4">D2</text>
<text x="331.5" y="124">Orange</text>
<text x="351.5" y="124.1">D3</text>
<text x="351.5" y="121.5">Green</text>
<text x="205.8" y="131.7">L1</text>
<text x="331.5" y="130.4">3k3</text>
<text x="351.8" y="130.4">3k3</text>
<text x="205.7" y="134.2">1u</text>
<text x="47.8" y="140.6">+BATT</text>
<text x="100.2" y="143.1">U1</text>
<text x="211.7" y="140.1">C4</text>
<text x="217.7" y="140.1">10u</text>
<text x="232.5" y="141.8">BQ25887RGE</text>
<text x="237.4" y="139.3">U2</text>
<text x="68.6" y="146.9">330R</text>
<text x="91.9" y="149.5">Vdd</text>
<text x="97.9" y="145.6">HY2120</text>
<text x="231.6" y="146.9">PMID</text>
<text x="240.8" y="146.9">VBUS</text>
<text x="82.1" y="152.2">C1</text>
<text x="223.4" y="154">C5</text>
<text x="231.6" y="152">SW</text>
<text x="241.4" y="152">STAT</text>
<text x="243.1" y="154.5">~{PG}</text>
<text x="68.6" y="157.1">330R</text>
<text x="80.5" y="156.3">100n</text>
<text x="91.9" y="159.6">VC</text>
<text x="222.9" y="160.4">47n</text>
<text x="231.6" y="157.1">BTST</text>
<text x="242.2" y="159.6">SCL</text>
<text x="43.3" y="167.2">BT1</text>
<text x="51.7" y="164.5" transform="rotate(-90 51.7 164.5)">1</text>
<text x="56.7" y="164.5" transform="rotate(-90 56.7 164.5)">3</text>
<text x="75.2" y="166.7">100n</text>
<text x="77" y="162.4">C2</text>
<text x="111.1" y="162.2">CS</text>
<text x="173" y="164.7">+BATT</text>
<text x="188" y="166.7">10u</text>
<text x="199.6" y="168">330R</text>
<text x="231.6" y="164.7">BAT</text>
<text x="242.1" y="162.2">SDA</text>
<text x="242.8" y="167.2">~{INT}</text>
<text x="255.5" y="165.5">10k</text>
<text x="262.9" y="167.2">+BATT</text>
<text x="26.8" y="169.8">BH-18650-A1BJ021</text>
<text x="51.7" y="172.2" transform="rotate(-90 51.7 172.2)">2</text>
<text x="56.7" y="172.2" transform="rotate(-90 56.7 172.2)">4</text>
<text x="91.9" y="169.8">Vss</text>
<text x="99.9" y="169.7" transform="rotate(-90 99.9 169.7)">OD</text>
<text x="112.6" y="169.7" transform="rotate(-90 112.6 169.7)">OC</text>
<text x="121.9" y="172.3">2k</text>
<text x="188" y="170.5">C6</text>
<text x="231.6" y="169.8">MID</text>
<text x="231.6" y="172.3">CBSET</text>
<text x="241" y="169.8">PSEL</text>
<text x="243.1" y="172.3">CD</text>
<text x="255.5" y="171.8">0R</text>
<text x="219.6" y="174.3">C7</text>
<text x="231.6" y="177.4">REGN</text>
<text x="241.9" y="179.9">SNS</text>
<text x="308.5" y="176.1">+3V3</text>
<text x="219.1" y="180.7">4u7</text>
<text x="231.6" y="182.5">TS</text>
<text x="239.6" y="183.6" transform="rotate(-90 239.6 183.6)">GND</text>
<text x="242" y="182.5">ILIM</text>
<text x="259.7" y="183.2">C8</text>
<text x="265.9" y="183.2">C9</text>
<text x="97.7" y="186.3">Q1</text>
<text x="98.9" y="189.3">BSZ034N04LS</text>
<text x="110.4" y="186.3">Q2</text>
<text x="198.9" y="186.3">62R-0,25W</text>
<text x="253.4" y="189.3">0R</text>
<text x="260.6" y="188.6">22u</text>
<text x="265.3" y="188.6">low</text>
<text x="269.6" y="188.6">ESR</text>
<text x="327.6" y="187.6">+3V3</text>
<text x="216.8" y="192.6">5,23k</text>
<text x="55.9" y="203.1">10k</text>
<text x="55.9" y="200.6">TH1</text>
<text x="217.4" y="201.5">30k1</text>
<text x="355.6" y="200.6">J7</text>
<text x="355.6" y="203.1">JST SH</text>
<text x="321.2" y="208.6">D1</text>
<text x="314.2" y="217">SP0503BAHT</text>
<text x="327.4" y="216.6" transform="rotate(-90 327.4 216.6)">1</text>
<text x="355.6" y="223.5">J2</text>
<text x="355.6" y="226">JST SH</text>
</g>
<g font-size="1.8" fill="#a90000">
<text x="347.9" y="53.1">1</text>
<text x="347.9" y="50.5">2</text>
<text x="347.9" y="48">3</text>
<text x="347.9" y="65.8">2</text>
<text x="347.9" y="63.2">3</text>
<text x="347.9" y="68.3">1</text>
<text x="347.9" y="93.7">2</text>
<text x="347.9" y="96.3">1</text>
<text x="89.5" y="148.3">5</text>
<text x="228.6" y="145.8">21</text>
<text x="246.3" y="145.8">23</text>
<text x="228.6" y="150.9">17</text>
<text x="228.6" y="156">12</text>
<text x="246.9" y="150.9">2</text>
<text x="246.9" y="153.4">1</text>
<text x="50.5" y="162" transform="rotate(-90 50.5 162)">1</text>
<text x="55.6" y="162" transform="rotate(-90 55.6 162)">3</text>
<text x="89.5" y="158.5">4</text>
<text x="114.9" y="161">3</text>
<text x="246.9" y="158.5">5</text>
<text x="246.9" y="161">4</text>
<text x="228.6" y="163.6">13</text>
<text x="246.9" y="166.1">6</text>
<text x="89.5" y="168.7">6</text>
<text x="98.8" y="172.2" transform="rotate(-90 98.8 172.2)">1</text>
<text x="111.5" y="172.2" transform="rotate(-90 111.5 172.2)">2</text>
<text x="228.6" y="171.2">10</text>
<text x="229.2" y="168.7">9</text>
<text x="246.3" y="168.7">24</text>
<text x="246.9" y="171.2">3</text>
<text x="50.5" y="174.7" transform="rotate(-90 50.5 174.7)">2</text>
<text x="55.6" y="174.7" transform="rotate(-90 55.6 174.7)">4</text>
<text x="98.8" y="176" transform="rotate(-90 98.8 176)">4</text>
<text x="111.5" y="176" transform="rotate(-90 111.5 176)">4</text>
<text x="228.6" y="176.3">11</text>
<text x="246.3" y="178.8">15</text>
<text x="94.5" y="181.4">1</text>
<text x="102.2" y="181.4">5</text>
<text x="107.2" y="181.4">5</text>
<text x="114.9" y="181.4">1</text>
<text x="229.2" y="181.4">7</text>
<text x="246.9" y="181.4">8</text>
<text x="238.5" y="186.7" transform="rotate(-90 238.5 186.7)">19</text>
<text x="349.2" y="196.6">1</text>
<text x="349.2" y="199.1">2</text>
<text x="349.2" y="201.7">3</text>
<text x="324.9" y="209" transform="rotate(-90 324.9 209)">4</text>
<text x="327.4" y="209" transform="rotate(-90 327.4 209)">3</text>
<text x="329.9" y="209" transform="rotate(-90 329.9 209)">2</text>
<text x="349.2" y="204.2">4</text>
<text x="352.8" y="209.5" transform="rotate(-90 352.8 209.5)">MP</text>
<text x="349.2" y="219.5">1</text>
<text x="349.2" y="222">2</text>
<text x="349.2" y="224.5">3</text>
<text x="349.2" y="227.1">4</text>
<text x="352.8" y="232.3" transform="rotate(-90 352.8 232.3)">MP</text>
</g>
<g font-size="1.8" fill="#0000c2">
<text x="358.6" y="95.2">to</text>
<text x="362" y="95.2">USB</text>
<text x="356.6" y="97.3">(6,2V</text>
<text x="363.1" y="97.3">max)</text>
<text x="317.3" y="122.8">Charging</text>
<text x="340.7" y="122">Power</text>
<text x="341.2" y="124.1">Good</text>
<text x="233.2" y="197.9">I2C</text>
<text x="237.8" y="197.9">add.</text>
<text x="243.3" y="197.9">0x6A</text>
<text x="384.7" y="211.9">3V3</text>
<text x="389.4" y="211.9">Default</text>
</g>
<g font-size="1.8" fill="#0f0f0f">
<text x="60" y="158.4">MID</text>
<text x="175.3" y="178.7">MID</text>
</g>
<g font-size="1.8" fill="#989898">
<text x="313.2" y="185.5">DNP-10k</text>
<text x="314.1" y="189.6">R5</text>
<text x="314.1" y="191.4">R6</text>
</g>
<g font-size="1.4" fill="#006464">
<text x="331.4" y="127.7">R13</text>
<text x="351.8" y="127.7">R14</text>
<text x="70" y="144.2">R1</text>
<text x="70" y="154.4">R2</text>
<text x="208.9" y="167.9">R4</text>
<text x="250.6" y="165.3">R15</text>
<text x="121.9" y="169.6">R3</text>
<text x="250.9" y="171.7">R16</text>
<text x="200.3" y="174.7">R7</text>
<text x="200.3" y="177.3">R8</text>
<text x="200.3" y="179.8">R9</text>
<text x="199.3" y="182.3">R10</text>
<text x="253.2" y="183.1">R17</text>
<text x="219.1" y="190">R11</text>
<text x="219.1" y="198.9">R12</text>
</g>
<g font-size=".5" fill="#840000">
<text x="351.6" y="206.5">Mounting</text>
<text x="351.6" y="229.4">Mounting</text>
</g>
</svg>
